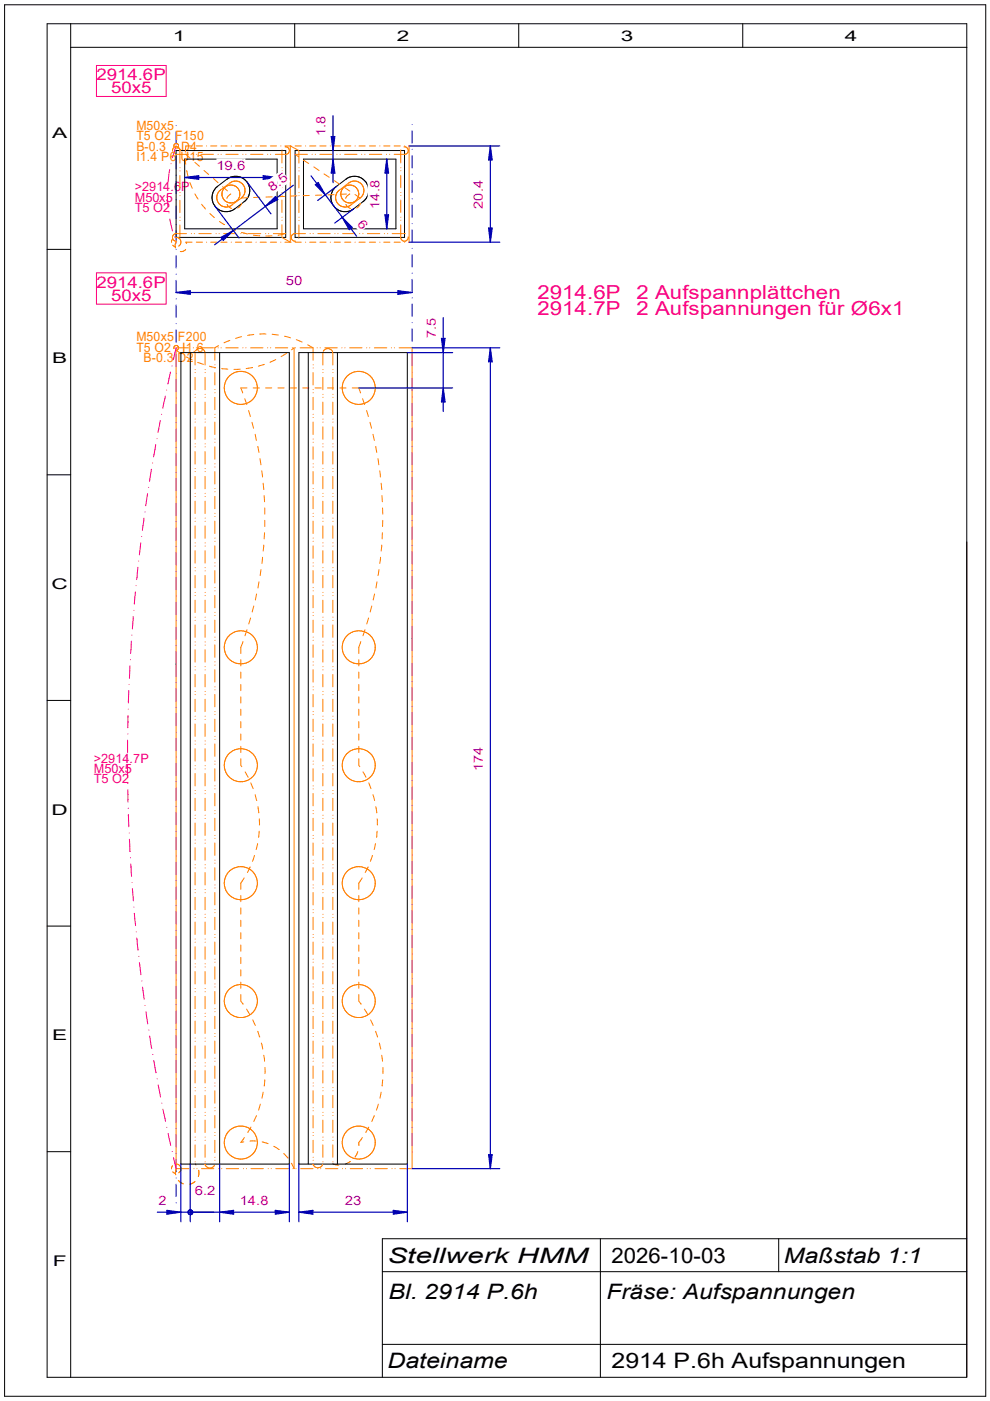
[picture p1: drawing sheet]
<svg xmlns="http://www.w3.org/2000/svg" width="210mm" height="297mm" viewBox="0 0 210 297" stroke-linecap="round" stroke-linejoin="round" font-family="sans-serif">
<g fill="none" stroke="#000" stroke-width=".21">
<path d="M1 1h208v295h-208zM10 5h195v287h-195zM15 10h190M15 5v287M62.5 5v5M110 5v5M157.5 5v5M37.3 31.9h23.3v18.4h-23.3zM39.2 33.7h19.6v14.8h-19.6zM45.9 39.7l2.8-2.1 1.6-.2 .9 .2 1.1 .9 .5 .8 .2 .8-.2 1.3-.5 .8-3 2.4-.7 .2-1 .1-.9-.3-.8-.5a2.88 2.88 0 0 1-.9-2l.2-1.4zM62.6 31.9h23.2v18.4h-23.2zM64.3 33.7h19.6v14.8h-19.6z"/>
<path d="M71.1 39.7l2.5-1.9 1.2-.4 1.3 .1 .7 .4 .8 .7 .5 1v1.6l-.4 .8-.6 .7-2.7 1.9-.9 .3-.8-.1a3 3 0 0 1-1.8-4.9zM10 52.9h5M38.4 74.8h22.9v172h-22.9zM40.3 74.8v172M46.6 74.8v172M63.4 74.8h23v172h-23zM65.4 74.8v172M71.5 74.8v172M10 100.7h5M10 148.5h5M10 196.3h5M10 244.2h5"/>
<path d="M81.1 269.6h123.9M127.3 262.6v29.4M165.1 262.6v7M205 262.6h-123.9v29.4M81.1 285h123.9"/>
</g>
<g fill="none" stroke="#ff0080" stroke-width=".21">
<path d="M20.4 13.9h14.8v6.5h-14.8zM35.6 39.9h.1M36 36l-.4 2.6M36.2 34.7h.1M37.3 30.9l-.8 2.5M20.4 57.9h14.8v6.6h-14.8zM35.5 41.2l.1 2.6M35.8 45.1h.1M36 46.4l.6 2.6M37 50.2h.1M36.2 78.9l-.6 2.5M36.4 77.6h.1"/>
<path d="M37.3 73.7l-.6 2.6M32.1 99.5l-.4 2.6M32.3 98.2h.1M33 94.3l-.4 2.6M33.3 93h.1M34 89.2l-.5 2.5M34.2 87.8h.1M35.1 84l-.6 2.6M35.3 82.7h.1M29.4 119h.1M29.8 115.1l-.3 2.5M30 113.7h.1"/>
<path d="M30.5 109.9l-.3 2.5M30.7 108.5h.1M31.3 104.6l-.4 2.6M31.5 103.3h.1M27.6 139.9h.1M27.9 135.9l-.2 2.7M27.9 134.7h.1M28.2 130.7l-.1 2.6M28.4 129.4h.1M28.7 125.5l-.2 2.6M28.8 124.2h.1M29.3 120.3l-.3 2.6"/>
<path d="M27.1 156.9v2.7M27.1 155.6h.1M27.1 151.7v2.6M27.2 150.4h.1M27.3 146.4l-.1 2.7M27.3 145.1h.1M27.6 141.2l-.2 2.6M27.1 162.2v2.6M27.1 160.9h.1M27.1 167.4v2.7M27.1 166.1h.1M27.2 171.4h.1"/>
<path d="M27.2 172.7l.1 2.6M27.4 176.6h.1M27.4 177.9l.2 2.7M27.6 181.9h.1M27.7 183.2l.2 2.6M28 187.1h.1M28.1 188.4l.2 2.6M28.4 192.3h.1M28.5 193.6l.2 2.7M28.9 197.6h.1M29 198.9l.3 2.6M29.4 202.8h.1"/>
<path d="M29.5 204.1l.4 2.6M30.1 208h.1M30.2 209.3l.4 2.6M30.7 213.2h.1M30.9 214.5l.4 2.6M31.5 218.4h.1M31.7 219.7l.5 2.6M32.4 223.6h.1M32.6 224.9l.5 2.6M33.3 228.7h.1M33.5 230l.5 2.6M34.3 233.9h.1"/>
<path d="M34.5 235.2l.6 2.5M35.3 239h.1M35.6 240.3l.6 2.6M36.5 244.1h.1M36.8 245.4l.5 2.4"/>
</g>
<g fill="none" stroke="#00f" stroke-width=".21">
<path d="M37.3 27.9v2.7M37.3 33.2v2.6M37.3 38.4v2.7M37.3 37.1h.1M37.3 31.9h.1M37.3 26.6h.1M87.4 27.7v2.7M87.4 33v2.6M87.4 38.2v2.7M87.4 36.9h.1M87.4 31.7h.1M87.4 26.4h.1"/>
<path d="M37.3 43.7v2.6M37.3 48.9v2.7M37.3 54.2v2.6M37.3 59.4v2.7M37.3 58.1h.1M37.3 52.9h.1M37.3 47.6h.1M37.3 42.4h.1M87.4 43.5v2.6M87.4 48.7v2.6M87.4 54v2.6M87.4 59.2v2.6"/>
<path d="M87.4 57.9h.1M87.4 52.7h.1M87.4 47.4h.1M87.4 42.2h.1M37.3 64.7v2.6M37.3 69.9v2.7M37.3 75.2v2.6M37.3 79.1h.1M37.3 73.9h.1M37.3 68.6h.1M37.3 63.4h.1M87.4 64.5v2.6"/>
<path d="M87.4 69.7v2.6M87.4 75v2.6M87.4 78.9h.1M87.4 73.7h.1M87.4 68.4h.1M87.4 63.2h.1M37.3 80.4v2.7M37.3 85.7v2.6M37.3 90.9v2.7M37.3 96.2v2.6M37.3 94.9h.1M37.3 89.6h.1"/>
<path d="M37.3 84.4h.1M87.4 80.2v2.6M87.4 85.5v2.6M87.4 90.7v2.6M87.4 96v2.6M87.4 99.9h.1M87.4 94.7h.1M87.4 89.4h.1M87.4 84.2h.1M37.3 101.4v2.7M37.3 106.7v2.6M37.3 111.9v2.7"/>
<path d="M37.3 117.2v2.6M37.3 115.9h.1M37.3 110.6h.1M37.3 105.4h.1M37.3 100.1h.1M87.4 101.2v2.6M87.4 106.5v2.6M87.4 111.7v2.6M87.4 117v2.6M87.4 115.7h.1M87.4 110.4h.1M87.4 105.2h.1"/>
<path d="M37.3 122.4v2.7M37.3 127.7v2.6M37.3 132.9v2.7M37.3 138.2v5.2M37.3 136.9h.1M37.3 131.6h.1M37.3 126.4h.1M37.3 121.1h.1M87.4 122.2v2.6M87.4 127.5v2.6M87.4 132.7v5.3M87.4 131.4h.1"/>
<path d="M87.4 126.2h.1M87.4 120.9h.1M87.4 139.3h.1M37.3 146v2.7M37.3 151.3v2.6M37.3 156.5v2.7M37.3 144.7h.1M37.3 150h.1M37.3 155.2h.1M87.4 140.6v2.6M87.4 145.8v2.7M87.4 151.1v2.6"/>
<path d="M87.4 156.3v2.7M87.4 144.5h.1M87.4 149.8h.1M87.4 155h.1M37.3 161.8v2.6M37.3 167v2.7M37.3 172.3v2.6M37.3 177.5v2.7M37.3 160.5h.1M37.3 165.7h.1M37.3 171h.1M37.3 176.2h.1"/>
<path d="M87.4 161.6v2.6M87.4 166.8v2.7M87.4 172.1v2.6M87.4 177.3v2.7M87.4 160.3h.1M87.4 165.5h.1M87.4 170.8h.1M87.4 176h.1M37.3 182.8v2.6M37.3 188v2.7M37.3 193.3v2.6M37.3 198.5v2.7"/>
<path d="M37.3 181.5h.1M37.3 186.7h.1M37.3 192h.1M37.3 197.2h.1M87.4 182.6v2.6M87.4 187.8v2.7M87.4 193.1v2.6M87.4 198.3v2.7M87.4 181.3h.1M87.4 186.5h.1M87.4 191.8h.1M87.4 197h.1"/>
<path d="M37.3 202.5h.1M37.3 203.8v2.7M37.3 209.1v2.6M37.3 214.3v2.7M37.3 219.6v2.6M37.3 207.8h.1M37.3 213h.1M37.3 218.3h.1M87.4 203.6v2.6M87.4 208.8v2.7M87.4 214.1v2.6M87.4 219.3v2.7"/>
<path d="M87.4 202.3h.1M87.4 207.5h.1M87.4 212.8h.1M87.4 218h.1M37.3 224.8v2.7M37.3 230.1v2.6M37.3 235.3v2.7M37.3 223.5h.1M37.3 228.8h.1M37.3 234h.1M37.3 239.3h.1M87.4 224.6v2.6"/>
<path d="M87.4 229.8v2.7M87.4 235.1v2.6M87.4 223.3h.1M87.4 228.5h.1M87.4 233.8h.1M87.4 239h.1M37.3 240.6v2.6M37.3 245.8v2.7M37.3 251.1v2.6M37.3 244.5h.1M37.3 249.8h.1M37.3 255h.1"/>
<path d="M87.4 240.3v2.7M87.4 244.3h.1"/>
</g>
<g fill="none" stroke="#ff8000" stroke-width=".21">
<path d="M36.9 31.1v-.3l.3-.4a.51 .51 0 0 1 .6 .2 .51 .51 0 0 1 0 .6M37.2 32.7h.1M37.3 30.9l1.1 .9M37.3 32.7h2.7M37.7 31.2l.4 .6v2.8M37.7 31.2h-.1a.78 .78 0 0 0-1 .8M37.8 31.2l-.3 .2M38.1 37.2v2.6M38.1 36.2h.1M38.1 35.6h.1M39.3 33.6l.1 1.2M39.3 32.7l1 .8"/>
<path d="M39.6 36.2l.3 1.2M40.3 38.7l.5 1.2M40.7 30.9h-1.3l-.1 1.4M41 32.7h.1M41.3 34.4l1 .9M41.6 32.7h.1M41.6 30.9h1.3M42.6 32.7h2.7M43.3 36.2l.9 .8M43.8 30.9h.1M44.7 30.9h1.3M45.3 37.8l.9 .9"/>
<path d="M46.2 32.7h.1M46.8 30.9h1.3M46.9 32.7h.1M47.2 39.6l1 .9M47.9 32.7h2.6M48 39.5h.1M48.8 38.8l-2.1 1.5M48.8 38.8h.1M49 30.9h.1M49.1 38.6l-.3 .2M49.1 38.6h.1M49.1 38.6l.6-.2h.8l.8 .5 .4 .6 .2 .5v.9l-.7 1.1"/>
<path d="M49.8 39.5h.1M49.9 30.9h1.3M51.5 32.7h.1M51.8 39.6v.1M52.1 30.9h1.3M52.1 32.7h.1M53.1 32.7h2.7M54.3 30.9h.1M55.2 30.9h1.3M56.7 32.7h.1M57.3 30.9h1.3M57.4 32.7h.1"/>
<path d="M59.5 30.9h.1M59.8 35.6h.1M59.8 31.9v2.6M59.8 37.2v2.6M59.8 36.2h.1M59.8 31.8h.1M60.4 30.9h1.3M60.5 31.2a.79 .79 0 0 1 .8 .6 .79 .79 0 0 1-.6 .9h-2.3M62.6 30.9h1.3M63.4 36.2h.1M63.4 35.6h.1M63.4 32v2.6"/>
<path d="M63.4 37.2v2.6M63.4 31.9l-1.8-1v20.4l-1.8-1M64.3 34l1.1 .7M64.8 30.9h.1M65.2 32.7h-2.6l.7 .5M65.7 30.9h1.3M66.2 32.7h.1M66.5 35.4l1.1 .8M66.8 32.7h.1M67.8 32.7h2.6M67.8 30.9h1.3M68.7 36.9l1.1 .7"/>
<path d="M70 30.9h.1M70.9 30.9h1.3M70.9 38.3l1.1 .8M71.4 32.7h.1M72.1 32.7h.1M73.1 32.7h2.6M73.1 30.9h1.3M73.1 39.8l1.1 .7M73.2 39.5h.1M73.4 39.4h.1M75.3 30.9h.1M75.9 38.5h.1"/>
<path d="M76.1 30.9h1.3M76.7 32.7h.1M76.9 39.4l-.3-.5-.9-.5h-1.1l-2.7 1.9-.6 .8M76.9 39.5a2.07 2.07 0 0 1-.2 2.2l-.3 .3M76.9 39.4v.1M77.3 32.7h.1M78.3 32.7h2.6M78.3 30.9h1.3M80.5 30.9h.1M81.4 30.9h1.3M81.9 32.7h.1M82.6 32.7h.1"/>
<path d="M83.6 30.9h1.3M85 35.6h.1M85 36.2h.1M85 31.9v2.6M85 37.2v2.6M85 31.8h.1M85.6 31.2a.79 .79 0 0 1 .9 .6 .79 .79 0 0 1-.6 .9h-2.3M85.8 30.9h.1M86.6 30.9h.1v20.4h-.1M36.6 50.7l-.2 .6M36.6 52l.6 .3M37.2 50.3a1.02 1.02 0 0 1 1.1 .7 1.02 1.02 0 0 1-.4 1.2"/>
<path d="M37.4 51.3l-.3 .6 .1 .7M38.1 42.5v2.6M38.1 47.7v2.6M38.1 46.7h.1M38.1 46.1h.1M38.1 41.5h.1M38.1 40.8h.1M38.1 50.5h.1M39.4 52.9l-.6 .4h-.6M39.5 49.5h-2.2a.81 .81 0 0 0-.7 .9 .81 .81 0 0 0 .9 .7M40.6 49.5h.1M40.7 51.3h-1.3l.2 .3"/>
<path d="M41.2 49.5h.1M41.3 41.1l.7 1.1M41.6 51.3h1.3M42.2 49.5h2.6M42.8 43.3l.8 1M43.8 51.3h.1M44.5 45.3l1 .8M44.7 51.3h1.3M45.8 49.5h.1M46.4 49.5h.1M46.5 46.9l1.1 .7M46.7 40.3h.1"/>
<path d="M46.7 40.3l-.7 1.1 .1 1.3 .4 .6 .5 .4 .8 .2 .6-.1M46.8 51.3h1.3M47.3 40.2v.1M47.3 43.8h.1M47.4 49.5h2.6M48.2 43.3l.3 .5M48.5 43.8l.6 .4M48.6 43.8h.1M48.8 48.3l1.2 .5M48.8 43.7h.1M48.9 41.1l-.6 .6-.2 .4M49 51.3h.1"/>
<path d="M49.9 51.3h1.3M50.6 40.2v.1M50.8 41.7v.1M50.8 40.6h.1M50.8 41.1h.1M51.1 49.5h.1M51.2 42l-2.2 1.6-.6 .2M51.2 49.3l1.3 .3M51.3 43.1l-.5 .7-.4 .3M51.7 49.5h.1M52.1 51.3h1.3M52.5 41.9l-1.3 .1"/>
<path d="M52.7 49.5h2.6M53.7 49.9l1.4 .1M54.3 51.3h.1M55.1 41.8l-1.3 .1M55.2 51.3h1.3M56.3 49.5h.1M56.9 49.5h.1M57.3 51.3h1.3M57.7 50h-1.4M57.7 41.7l-1.3 .1M58 49.5h2.6M59 49.9h.1"/>
<path d="M59.5 51.3h.1M59.8 46.1h.1M59.8 40.8h.1M59.8 42.4v2.6M59.8 47.7v2.6M59.8 41.4h.1M59.8 46.7h.1M60.2 49.6l-1.2 .3M60.3 41.7h-1.3M60.4 51.3h1.3M62.6 51.3h1.3M62.9 41.5l-1.3 .1"/>
<path d="M63.3 50.5h.1M63.4 46.7h.1M63.4 46.1h.1M63.4 41.5h.1M63.4 40.8h.1M63.4 42.5v2.6M63.4 47.7v2.6M64.8 49.5h-2.4a.81 .81 0 0 0-.6 .9 .81 .81 0 0 0 .9 .7M64.8 51.3h.1M65.6 41.4l-1.3 .1M65.7 51.3h1.3M65.7 49.5h.1"/>
<path d="M66.4 49.5h.1M67.4 49.5h2.6M67.8 51.3h1.3M68.2 41.4h-1.3M70 51.3h.1M70.8 41.3h-1.3M70.9 51.3h1.3M71 49.5h.1M71.3 41.1l-.1 1 .3 .9a2 2 0 0 0 2 .9l.2-.1M71.3 41.1h.1M71.6 49.5h.1M72.3 43.7h.1"/>
<path d="M72.3 40.6h.1M72.6 40.1h.1M72.6 49.5h2.7M73.1 51.3h1.3M73.4 43.3l.3 .5M73.4 41.1l-1.3 .1M73.7 43h.1M73.7 43.8l.6 .4M74.2 41.1l-.7 .6-.2 .4M74.6 43h-.1M74.8 42.9h.1M75.3 41.2l1.1 .8"/>
<path d="M75.3 51.3h.1M75.9 41.7v.1M76.1 41.1h.1M76.1 51.3h1.3M76.2 49.5h.1M76.4 42l-2.1 1.5-.6 .3M76.4 43.1h.1M76.4 43.1l-.4 .7-.4 .3M76.9 49.5h.1M77.1 40.9l-.1 .1M77.9 49.5h2.6M78.3 51.3h1.3"/>
<path d="M80.5 51.3h.1M81.4 51.3h1.3M81.5 49.5h.1M82.2 49.5h.1M83.1 49.5h2.7M83.6 51.3h1.3M85 46.1h.1M85 40.8h.1M85 41.4h.1M85 46.7h.1M85 42.4v2.6M85 47.7v2.8a.79 .79 0 0 0 .9 .6 .79 .79 0 0 0 .6-.9"/>
<path d="M85.8 51.3h.1M85.9 49.5h.1M36.9 73.9h.1M37.1 73.3l-.2 .3v.3M37.1 73.3h.1M37.1 73.3l.3-.1 .4 .4v.3l-.3 .4M37.3 73.7h2.7M38.4 75l-1.1-.7v174.8M39.5 75.7l1.2 .6M41 73.7h.1M41.4 74.8v2.6M41.4 78.4h.1"/>
<path d="M41.4 79h.1M41.5 74.4a1.06 1.06 0 0 1 1.1-.5 1.06 1.06 0 0 1 .9 .9v2.6M41.6 73.7h.1M41.9 76.8l1.2 .5M42.6 73.7h2.7M43.5 78.4h.1M43.5 79h.1M44.4 77.6l1.3 .3M45.6 79v2.6M45.6 77.3h.1M45.6 78h.1M46.2 73.7h.1"/>
<path d="M46.3 73.3l-.7 .4v2.7M46.9 73.7h.1M47 78.1l1.3 .2M47.9 73.7h2.6M48.7 72.2l-1.2 .5M50.9 78.3h-1.3M51.2 71.4l-1.2 .4M51.5 73.7h.1M52.1 73.7h.1M53.1 73.7h2.7M53.5 77.9h.1M53.5 77.9l-1.3 .2"/>
<path d="M53.8 70.9l-1.3 .2M55.1 70.8h1.3M56 77.3l-1.2 .3M56.7 73.7h.1M57.3 76.8h.1M57.4 73.7h.1M57.7 70.9l1.3 .1M58.4 73.7h2.6M58.5 76.2l-1.2 .6M60.3 71.3l1.3 .3M60.7 74.9l-1.1 .7M61.8 74.2l.6-.5v174.1"/>
<path d="M62 73.7h.1M62.6 73.7h.1M62.8 72l1.3 .5M63.6 73.7h2.7M65.2 73.1l1.2 .6v2.7M66.4 77.3h.1M66.4 78h.1M66.4 79v2.6M67.2 73.7h.1M67.9 73.7h.1M68.5 78.4h.1M68.5 79h.1"/>
<path d="M68.5 74.8v2.6M68.5 74.5a1.08 1.08 0 0 1 1.1-.6 1.08 1.08 0 0 1 1 .9v2.6M68.9 73.7h2.6M70.6 78.4h.1M70.6 79h.1M72.5 73.7h.1M73.1 73.7h.1M74.1 73.7h2.7M77.7 73.7h.1M78.4 73.7h.1M79.4 73.7h2.6M83 73.7h.1"/>
<path d="M83.6 73.7h.1M84.6 73.7h2.6M87.4 73.7v174.1h-2.6M41.4 80v2.6M41.4 85.3v2.6M41.4 90.5v2.6M41.4 95.8v2.6M41.4 83.6h.1M41.4 84.2h.1M41.4 88.9h.1M41.4 89.5h.1M41.4 94.1h.1"/>
<path d="M41.4 94.7h.1M41.4 99.4h.1M41.4 100h.1M43.5 83.6h.1M43.5 84.2h.1M43.5 88.9h.1M43.5 89.5h.1M43.5 94.1h.1M43.5 94.7h.1M43.5 99.4h.1M43.5 100h.1M43.5 80v2.6"/>
<path d="M43.5 85.3v2.6M43.5 90.5v2.6M43.5 95.8v2.6M45.6 84.2v2.7M45.6 89.5v2.6M45.6 94.7v2.7M45.6 100v2.6M45.6 82.6h.1M45.6 83.3h.1M45.6 87.8h.1M45.6 88.5h.1M45.6 93.1h.1"/>
<path d="M45.6 93.8h.1M45.6 98.3h.1M45.6 99h.1M51.9 84.5l.4 1.3M52.4 82.3h-1.3l.3 1M52.7 87l.4 1.3M53.4 89.5l.4 1.3M53.7 82.3h1.3M54.1 92.1l.3 1.3M54.7 94.7l.2 1.2M55.1 97.2l.2 1.4M55.5 99.8l.2 1.3"/>
<path d="M56.3 82.3h1.3M58.9 82.3h1.3M61.6 82.3h1.3M64.2 82.3h1.3M66.4 82.6h.1M66.4 83.3h.1M66.4 87.8h.1M66.4 88.5h.1M66.4 93.1h.1M66.4 93.8h.1M66.4 98.3h.1M66.4 99h.1"/>
<path d="M66.4 84.2v2.7M66.4 89.5v2.6M66.4 94.7v2.7M66.4 100v2.6M66.8 82.3h1.3M68.5 83.6h.1M68.5 84.2h.1M68.5 88.9h.1M68.5 89.5h.1M68.5 94.1h.1M68.5 94.7h.1M68.5 99.4h.1"/>
<path d="M68.5 100h.1M68.5 80v2.6M68.5 85.3v2.6M68.5 90.5v2.6M68.5 95.8v2.6M69.4 82.3h1.3M70.6 83.6h.1M70.6 84.2h.1M70.6 88.9h.1M70.6 89.5h.1M70.6 94.1h.1M70.6 94.7h.1"/>
<path d="M70.6 99.4h.1M70.6 100h.1M70.6 80v2.6M70.6 85.3v2.6M70.6 90.5v2.6M70.6 95.8v2.6M72.1 82.3h1.3M74.7 82.3h1.3M76.1 82.3l.4 1M76.9 84.5l.4 1.3M77.7 87l.4 1.3M78.4 89.5l.4 1.3"/>
<path d="M79.1 92.1l.3 1.3M79.5 82.3h.1M79.7 94.7l.2 1.2M80.1 97.2l.2 1.4M80.5 99.8l.1 1.3M41.4 101v2.6M41.4 106.3v2.6M41.4 111.5v2.6M41.4 116.8v2.6M41.4 104.6h.1M41.4 105.3h.1M41.4 109.9h.1"/>
<path d="M41.4 110.5h.1M41.4 115.1h.1M41.4 115.8h.1M43.5 104.6h.1M43.5 105.3h.1M43.5 109.9h.1M43.5 110.5h.1M43.5 115.1h.1M43.5 115.8h.1M43.5 101v2.6M43.5 106.3v2.6M43.5 111.5v2.6"/>
<path d="M43.5 116.8v2.6M45.6 105.2v2.7M45.6 110.5v2.6M45.6 115.7v2.7M45.6 103.6h.1M45.6 104.3h.1M45.6 108.8h.1M45.6 109.5h.1M45.6 114.1h.1M45.6 114.8h.1M45.6 119.3h.1M55.7 118.2l-.2 1.3"/>
<path d="M55.8 102.4l.1 1.3M55.9 115.6l-.1 1.2M55.9 103.7v.1M56 105.1l.1 1.3M56.1 112.9l-.1 1.4M56.1 107.7v1.3M56.1 110.3v1.3M66.4 103.6h.1M66.4 104.3h.1M66.4 108.8h.1M66.4 109.5h.1M66.4 114.1h.1"/>
<path d="M66.4 114.8h.1M66.4 119.3h.1M66.4 105.2v2.7M66.4 110.5v2.6M66.4 115.7v2.7M68.5 104.6h.1M68.5 105.3h.1M68.5 109.9h.1M68.5 110.5h.1M68.5 115.1h.1M68.5 115.8h.1M68.5 101v2.6"/>
<path d="M68.5 106.3v2.6M68.5 111.5v2.6M68.5 116.8v2.6M70.6 104.6h.1M70.6 105.3h.1M70.6 109.9h.1M70.6 110.5h.1M70.6 115.1h.1M70.6 115.8h.1M70.6 101v2.6M70.6 106.3v2.6M70.6 111.5v2.6"/>
<path d="M70.6 116.8v2.6M80.7 118.2l-.2 1.3M80.8 102.4l.1 1.3M80.9 115.6l-.1 1.2M80.9 103.7v.1M81 105.1l.1 1.3M81.1 112.9l-.1 1.4M81.1 107.7l.1 1.3M81.2 110.3l-.1 1.3M41.4 122v2.6M41.4 127.3v2.6M41.4 132.5v2.6"/>
<path d="M41.4 137.8v2.6M41.4 120.4h.1M41.4 121h.1M41.4 125.6h.1M41.4 126.3h.1M41.4 130.9h.1M41.4 131.5h.1M41.4 136.1h.1M41.4 136.8h.1M43.5 120.4h.1M43.5 121h.1M43.5 125.6h.1"/>
<path d="M43.5 126.3h.1M43.5 130.9h.1M43.5 131.5h.1M43.5 136.1h.1M43.5 136.8h.1M43.5 122v2.6M43.5 127.3v2.6M43.5 132.5v2.6M43.5 137.8v2.6M45.6 121v2.6M45.6 126.2v2.7M45.6 131.5v2.6"/>
<path d="M45.6 136.7v2.7M45.6 120h.1M45.6 124.6h.1M45.6 125.3h.1M45.6 129.8h.1M45.6 130.5h.1M45.6 135.1h.1M45.6 135.8h.1M51.1 139.9v1.3M51.5 136l-.4 1.2v1.4M52.4 133.5l-.5 1.3M53.1 131l-.4 1.3"/>
<path d="M53.8 128.5l-.3 1.3M54.4 125.9l-.3 1.3M54.6 137.2h.1M54.9 123.4l-.2 1.3M55.3 120.8l-.1 1.2M66.4 120h.1M66.4 124.6h.1M66.4 125.3h.1M66.4 129.8h.1M66.4 130.5h.1M66.4 135.1h.1M66.4 135.8h.1"/>
<path d="M66.4 121v2.6M66.4 126.2v2.7M66.4 131.5v2.6M66.4 136.7v2.7M68.5 120.4h.1M68.5 121h.1M68.5 125.6h.1M68.5 126.3h.1M68.5 130.9h.1M68.5 131.5h.1M68.5 136.1h.1M68.5 136.8h.1"/>
<path d="M68.5 122v2.6M68.5 127.3v2.6M68.5 132.5v2.6M68.5 137.8v2.6M70.6 120.4h.1M70.6 121h.1M70.6 125.6h.1M70.6 126.3h.1M70.6 130.9h.1M70.6 131.5h.1M70.6 136.1h.1M70.6 136.8h.1"/>
<path d="M70.6 122v2.6M70.6 127.3v2.6M70.6 132.5v2.6M70.6 137.8v2.6M76.1 139.9v1.3M76.5 136l-.4 1.2v1.4M77.4 133.5l-.4 1.3M78.1 131l-.3 1.3M78.8 128.5l-.3 1.3M79.4 125.9l-.3 1.3M79.5 137.2h.1M79.9 123.4l-.2 1.3"/>
<path d="M80.3 120.8l-.2 1.2M41.4 143v2.6M41.4 148.3v2.6M41.4 153.5v2.6M41.4 158.7v2.7M41.4 141.4h.1M41.4 142h.1M41.4 146.6h.1M41.4 147.3h.1M41.4 151.8h.1M41.4 152.5h.1M41.4 157.1h.1"/>
<path d="M41.4 157.8h.1M43.5 141.4h.1M43.5 142h.1M43.5 146.6h.1M43.5 147.3h.1M43.5 151.8h.1M43.5 152.5h.1M43.5 157.1h.1M43.5 157.8h.1M43.5 143v2.6M43.5 148.3v2.6M43.5 153.5v2.6"/>
<path d="M43.5 158.7v2.7M45.6 142v2.6M45.6 147.2v2.7M45.6 152.5v2.6M45.6 157.7v2.7M45.6 140.3h.1M45.6 141h.1M45.6 145.6h.1M45.6 146.3h.1M45.6 150.9h.1M45.6 151.5h.1M45.6 156.1h.1"/>
<path d="M45.6 156.8h.1M51.1 142.5v1.3M51.1 145.1v1.3M51.1 147.7v1.4M51.1 150.4v1.3M51.1 153v1.3M51.1 155.6v1.3M51.1 158.2v1.4M66.4 140.3h.1M66.4 141h.1M66.4 145.6h.1M66.4 146.3h.1"/>
<path d="M66.4 150.9h.1M66.4 151.5h.1M66.4 156.1h.1M66.4 156.8h.1M66.4 142v2.6M66.4 147.2v2.7M66.4 152.5v2.6M66.4 157.7v2.7M68.5 141.4h.1M68.5 142h.1M68.5 146.6h.1M68.5 147.3h.1"/>
<path d="M68.5 151.8h.1M68.5 152.5h.1M68.5 157.1h.1M68.5 157.8h.1M68.5 143v2.6M68.5 148.3v2.6M68.5 153.5v2.6M68.5 158.7v2.7M70.6 141.4h.1M70.6 142h.1M70.6 146.6h.1M70.6 147.3h.1"/>
<path d="M70.6 151.8h.1M70.6 152.5h.1M70.6 157.1h.1M70.6 157.8h.1M70.6 143v2.6M70.6 148.3v2.6M70.6 153.5v2.6M70.6 158.7v2.7M76.1 142.5v1.3M76.1 145.1v1.3M76.1 147.7v1.4M76.1 150.4v1.3"/>
<path d="M76.1 153v1.3M76.1 155.6v1.3M76.1 158.2v1.4M41.4 164v2.6M41.4 169.2v2.7M41.4 174.5v2.6M41.4 179.7v2.7M41.4 162.3h.1M41.4 163h.1M41.4 167.6h.1M41.4 168.3h.1M41.4 172.8h.1"/>
<path d="M41.4 173.5h.1M41.4 178.1h.1M41.4 178.8h.1M43.5 162.3h.1M43.5 163h.1M43.5 167.6h.1M43.5 168.3h.1M43.5 172.8h.1M43.5 173.5h.1M43.5 178.1h.1M43.5 178.8h.1M43.5 164v2.6"/>
<path d="M43.5 169.2v2.7M43.5 174.5v2.6M43.5 179.7v2.7M45.6 163v2.6M45.6 168.2v2.7M45.6 173.5v2.6M45.6 178.7v2.7M45.6 161.4h.1M45.6 162h.1M45.6 166.6h.1M45.6 167.3h.1M45.6 171.9h.1"/>
<path d="M45.6 172.5h.1M45.6 177.1h.1M45.6 177.8h.1M51.1 162.3l.2 .3M51.1 160.9v1.3M52 163.7l.6 1.1M53.2 166l.5 1.2M54.1 168.5l.3 1.2M54.6 162.3h.1M54.6 178.9l-.3 1.2M54.7 171l.2 1.3M54.9 176.2l-.1 1.3"/>
<path d="M55 173.6v1.3M66.4 161.4h.1M66.4 162h.1M66.4 166.6h.1M66.4 167.3h.1M66.4 171.9h.1M66.4 172.5h.1M66.4 177.1h.1M66.4 177.8h.1M66.4 163v2.6M66.4 168.2v2.7M66.4 173.5v2.6"/>
<path d="M66.4 178.7v2.7M68.5 162.3h.1M68.5 163h.1M68.5 167.6h.1M68.5 168.3h.1M68.5 172.8h.1M68.5 173.5h.1M68.5 178.1h.1M68.5 178.8h.1M68.5 164v2.6M68.5 169.2v2.7M68.5 174.5v2.6"/>
<path d="M68.5 179.7v2.7M70.6 162.3h.1M70.6 163h.1M70.6 167.6h.1M70.6 168.3h.1M70.6 172.8h.1M70.6 173.5h.1M70.6 178.1h.1M70.6 178.8h.1M70.6 164v2.6M70.6 169.2v2.7M70.6 174.5v2.6"/>
<path d="M70.6 179.7v2.7M76.1 160.9v1.3M76.1 162.3l.2 .3M77 163.7l.6 1.1M78.2 166l.5 1.2M79.1 168.5l.3 1.2M79.5 162.3h.1M79.6 178.9l-.3 1.2M79.7 171l.2 1.3M80 176.2l-.2 1.3M80 173.6v1.3M41.4 185v2.6"/>
<path d="M41.4 190.2v2.7M41.4 195.5v2.6M41.4 183.3h.1M41.4 184h.1M41.4 188.6h.1M41.4 189.3h.1M41.4 193.8h.1M41.4 194.5h.1M41.4 199.1h.1M41.4 199.8h.1M43.5 183.3h.1M43.5 184h.1"/>
<path d="M43.5 188.6h.1M43.5 189.3h.1M43.5 193.8h.1M43.5 194.5h.1M43.5 199.1h.1M43.5 199.8h.1M43.5 185v2.6M43.5 190.2v2.7M43.5 195.5v2.6M45.6 184v2.6M45.6 189.2v2.7M45.6 194.5v2.6"/>
<path d="M45.6 199.7v2.7M45.6 182.4h.1M45.6 183h.1M45.6 187.6h.1M45.6 188.3h.1M45.6 192.9h.1M45.6 193.5h.1M45.6 198.1h.1M45.6 198.8h.1M51.1 189.9v1.3M51.1 192.5v1.3M51.1 195.1v1.3"/>
<path d="M51.1 197.7v1.4M51.8 186.1l-.7 1.1v1.4M53 183.9l-.5 1.1M54 181.4l-.5 1.2M54.6 187.2h.1M66.4 182.4h.1M66.4 183h.1M66.4 187.6h.1M66.4 188.3h.1M66.4 192.9h.1M66.4 193.5h.1M66.4 198.1h.1"/>
<path d="M66.4 198.8h.1M66.4 184v2.6M66.4 189.2v2.7M66.4 194.5v2.6M66.4 199.7v2.7M68.5 183.3h.1M68.5 184h.1M68.5 188.6h.1M68.5 189.3h.1M68.5 193.8h.1M68.5 194.5h.1M68.5 199.1h.1"/>
<path d="M68.5 199.8h.1M68.5 185v2.6M68.5 190.2v2.7M68.5 195.5v2.6M70.6 183.3h.1M70.6 184h.1M70.6 188.6h.1M70.6 189.3h.1M70.6 193.8h.1M70.6 194.5h.1M70.6 199.1h.1M70.6 199.8h.1"/>
<path d="M70.6 185v2.6M70.6 190.2v2.7M70.6 195.5v2.6M76.1 189.9v1.3M76.1 192.5v1.3M76.1 195.1v1.3M76.1 197.7v1.4M76.8 186.1l-.7 1.1v1.4M78.1 183.9l-.7 1.1M79 181.4l-.5 1.2M79.5 187.2h.1M41.4 200.7v2.7"/>
<path d="M41.4 206v2.6M41.4 211.2v2.7M41.4 216.5v2.6M41.4 204.3h.1M41.4 205h.1M41.4 209.6h.1M41.4 210.3h.1M41.4 214.8h.1M41.4 215.5h.1M43.5 204.3h.1M43.5 205h.1M43.5 209.6h.1"/>
<path d="M43.5 210.3h.1M43.5 214.8h.1M43.5 215.5h.1M43.5 200.7v2.7M43.5 206v2.6M43.5 211.2v2.7M43.5 216.5v2.6M45.6 205v2.6M45.6 210.2v2.7M45.6 215.5v2.6M45.6 203.4h.1M45.6 204h.1"/>
<path d="M45.6 208.6h.1M45.6 209.3h.1M45.6 213.9h.1M45.6 214.5h.1M45.6 219.1h.1M45.6 219.8h.1M51.1 212.3l.4 .6M51.1 200.4v1.3M51.1 203v1.3M51.1 205.6v1.3M51.1 208.2v1.3M51.1 210.9v1.3"/>
<path d="M51.5 212.9h.1M52.3 214l.7 1.1M53.6 216.2l.5 1.2M54.6 212.3h.1M54.7 218.7l.4 1.2M66.4 203.4h.1M66.4 204h.1M66.4 208.6h.1M66.4 209.3h.1M66.4 213.9h.1M66.4 214.5h.1M66.4 219.1h.1"/>
<path d="M66.4 219.8h.1M66.4 205v2.6M66.4 210.2v2.7M66.4 215.5v2.6M68.5 204.3h.1M68.5 205h.1M68.5 209.6h.1M68.5 210.3h.1M68.5 214.8h.1M68.5 215.5h.1M68.5 200.7v2.7M68.5 206v2.6"/>
<path d="M68.5 211.2v2.7M68.5 216.5v2.6M70.6 204.3h.1M70.6 205h.1M70.6 209.6h.1M70.6 210.3h.1M70.6 214.8h.1M70.6 215.5h.1M70.6 200.7v2.7M70.6 206v2.6M70.6 211.2v2.7M70.6 216.5v2.6"/>
<path d="M76.1 200.4v1.3M76.1 203v1.3M76.1 205.6v1.3M76.1 208.2v1.3M76.1 210.9v1.3M76.1 212.3l.4 .6M76.5 212.9h.1M77.3 214l.7 1.1M78.6 216.2l.5 1.2M79.5 212.3h.1M79.6 218.7l.5 1.2M41.4 221.7v2.7"/>
<path d="M41.4 227v2.6M41.4 232.2v2.7M41.4 237.5v2.6M41.4 220.1h.1M41.4 220.8h.1M41.4 225.3h.1M41.4 226h.1M41.4 230.6h.1M41.4 231.3h.1M41.4 235.8h.1M41.4 236.5h.1M43.5 220.1h.1"/>
<path d="M43.5 220.8h.1M43.5 225.3h.1M43.5 226h.1M43.5 230.6h.1M43.5 231.3h.1M43.5 235.8h.1M43.5 236.5h.1M43.5 221.7v2.7M43.5 227v2.6M43.5 232.2v2.7M43.5 237.5v2.6M45.6 220.7v2.7"/>
<path d="M45.6 226v2.6M45.6 231.3v2.6M45.6 236.5v2.6M45.6 224.4h.1M45.6 225h.1M45.6 229.6h.1M45.6 230.3h.1M45.6 234.9h.1M45.6 235.5h.1M53.2 239l-.7 1.1M54.4 236.6l-.6 1.2M55.2 234.1l-.4 1.3"/>
<path d="M55.4 221.1l.3 1.3M55.8 231.6l-.3 1.2M55.9 223.7l.2 1.3M56.1 228.9l-.1 1.4M56.2 226.3v1.3M66.4 224.4h.1M66.4 225h.1M66.4 229.6h.1M66.4 230.3h.1M66.4 234.9h.1M66.4 235.5h.1M66.4 220.7v2.7"/>
<path d="M66.4 226v2.6M66.4 231.3v2.6M66.4 236.5v2.6M68.5 220.1h.1M68.5 220.8h.1M68.5 225.3h.1M68.5 226h.1M68.5 230.6h.1M68.5 231.3h.1M68.5 235.8h.1M68.5 236.5h.1M68.5 221.7v2.7"/>
<path d="M68.5 227v2.6M68.5 232.2v2.7M68.5 237.5v2.6M70.6 220.1h.1M70.6 220.8h.1M70.6 225.3h.1M70.6 226h.1M70.6 230.6h.1M70.6 231.3h.1M70.6 235.8h.1M70.6 236.5h.1M70.6 221.7v2.7"/>
<path d="M70.6 227v2.6M70.6 232.2v2.7M70.6 237.5v2.6M78.2 239l-.6 1.1M79.3 236.6h.1M79.3 236.6l-.5 1.2M80.2 234.1l-.4 1.3M80.4 221.1l.3 1.3M80.8 231.6l-.2 1.2M80.9 223.7l.2 1.3M81.2 228.9l-.2 1.4M81.2 226.3v1.3"/>
<path d="M36.6 247.1l-.2 .7M36.6 248.5l.6 .3M37.2 246.8a1.02 1.02 0 0 1 1.1 .6 1.02 1.02 0 0 1-.4 1.3M37.5 247.8h2.6M37.8 250.3l1.1 .7M41.1 247.8h.1M41.4 242.7v2.7M41.4 241.1h.1M41.4 241.8h.1M41.4 246.3h.1M41.4 246.8l.2 .2M41.4 250.5l-1.2 .6"/>
<path d="M41.7 247.8h.1M42.1 248.1l-.1 1.3M42.7 247.8h2.6M43.5 241.1h.1M43.5 241.8h.1M43.5 246.3h.1M43.5 242.7v2.7M43.5 246.8a1.07 1.07 0 0 0 .9 .8 1.07 1.07 0 0 0 1.1-.5M45.6 241.8v2.6M45.6 240.1h.1M45.6 240.7h.1M45.6 245.4h.1"/>
<path d="M45.6 246h.1M46.4 247.8h.1M47 247.8h.1M48 247.8h2.6M51.6 247.8h.1M51.8 241.2l-.7 1 .6-.1M52.2 247.8h.1M53 241.9h1.3M53.2 247.8h2.6M54.6 242.2h.1M55.6 242.1l1.3 .4M56.9 247.8h.1"/>
<path d="M57.5 247.8h.1M58 243l1.2 .7M58.5 247.8h2.6M60.2 244.6l.8 .9M61.8 246.6l.6 1.1M62.1 247.8h.1M62.7 247.8h.1M63.8 247.8h2.6M66.4 240.1h.1M66.4 240.7h.1M66.4 245.4h.1M66.4 246h.1"/>
<path d="M66.4 241.8v2.6M66.4 246.8a1.06 1.06 0 0 0 1.5 .7l.5-.5M67.4 247.8h.1M68 247.8h.1M68.5 241.1h.1M68.5 241.8h.1M68.5 246.3h.1M68.5 242.7v2.7M69 247.8h2.6M70.6 241.1h.1M70.6 241.8h.1M70.6 246.3h.1"/>
<path d="M70.6 242.7v2.7M70.6 246.8l1.2 .2M72.6 247.8h.1M73.2 247.8h.1M74.3 247.8h2.6M74.3 246.3l-1.1 .5M75.9 244.2l-.6 1.1M76.8 241.2l-.7 1v.7M77.9 247.8h.1M78.5 247.8h.1M79.5 247.8h2.6M79.5 242.2h.1"/>
<path d="M83.1 247.8h.1M83.7 247.8h.1"/>
<circle cx="49" cy="41.1" r="1.9"/>
<circle cx="74.1" cy="41.1" r="1.9"/>
<circle cx="51.1" cy="82.2" r="3.5"/>
<circle cx="76.1" cy="82.3" r="3.5"/>
<circle cx="51.1" cy="137.3" r="3.5"/>
<circle cx="76" cy="137.2" r="3.5"/>
<circle cx="51.1" cy="162.3" r="3.5"/>
<circle cx="76.1" cy="162.3" r="3.5"/>
<circle cx="51.1" cy="187.2" r="3.5"/>
<circle cx="76.1" cy="187.2" r="3.5"/>
<circle cx="51.1" cy="212.2" r="3.5"/>
<circle cx="76" cy="212.3" r="3.5"/>
<circle cx="51.1" cy="242.2" r="3.5"/>
<circle cx="76" cy="242.2" r="3.5"/>
</g>
<path d="M82 33.7v14.8" fill="none" stroke="#0000b4" stroke-width=".25"/>
<path d="M82 33.7l.4 3h-.8z" fill="#0000b4"/>
<path d="M82 33.7l.4 3h-.8z" fill="none" stroke="#0000b4" stroke-width=".25"/>
<path d="M81.6 45.6h.8l-.4 2.9z" fill="#0000b4"/>
<path d="M81.6 45.6h.8l-.4 2.9z" fill="none" stroke="#0000b4" stroke-width=".25"/>
<g fill="#fff">
<path d="M77.9 38.1h3.1v6.1z"/>
<path d="M77.9 38.1l3.1 6.1h-3.1z"/>
</g>
<path d="M39.2 37.6h19.6" fill="none" stroke="#0000b4" stroke-width=".25"/>
<path d="M39.2 37.6l2.9-.3v.7z" fill="#0000b4"/>
<path d="M39.2 37.6l2.9-.3v.7z" fill="none" stroke="#0000b4" stroke-width=".25"/>
<path d="M55.8 37.3l3 .3-3 .4z" fill="#0000b4"/>
<path d="M55.8 37.3l3 .3-3 .4z" fill="none" stroke="#0000b4" stroke-width=".25"/>
<g fill="#fff">
<path d="M45.9 36.6l6.1-3v3z"/>
<path d="M45.9 33.6h6.1l-6.1 3z"/>
</g>
<path d="M66 37.3l9.6 12.8M71.4 39.5l-4 3M75 44.3l-4 3" fill="none" stroke="#0000b4" stroke-width=".25"/>
<path d="M72.6 46.1l2.1 2.1-.7 .5z" fill="#0000b4"/>
<path d="M72.6 46.1l2.1 2.1-.7 .5z" fill="none" stroke="#0000b4" stroke-width=".25"/>
<path d="M66.8 39.2l.7-.5 1.5 2.6z" fill="#0000b4"/>
<path d="M66.8 39.2l.7-.5 1.5 2.6z" fill="none" stroke="#0000b4" stroke-width=".25"/>
<g fill="#fff">
<path d="M75.2 47.9l3.5-.4-2.5 1.8z"/>
<path d="M75.2 47.9l2.4-1.9 1.1 1.5z"/>
</g>
<path d="M52.4 38.6l5 6.7M62.2 39.3l-16.7 12.6M45.6 43.7l5.1 6.8" fill="none" stroke="#0000b4" stroke-width=".25"/>
<path d="M56.3 43.7l2.1-2 .5 .6z" fill="#0000b4"/>
<path d="M56.3 43.7l2.1-2 .5 .6z" fill="none" stroke="#0000b4" stroke-width=".25"/>
<path d="M46.9 50.3l2.6-1.4-2.2 2.1z" fill="#0000b4"/>
<path d="M46.9 50.3l2.6-1.4-2.2 2.1z" fill="none" stroke="#0000b4" stroke-width=".25"/>
<g fill="#fff">
<path d="M59.7 36l1.9 2.5-3.6 2.6z"/>
<path d="M56.2 38.7l3.5-2.7-1.7 5.1z"/>
</g>
<path d="M70.6 24.5v14.2" fill="none" stroke="#0000b4" stroke-width=".25"/>
<path d="M70.6 33.7l.4 3h-.8z" fill="#0000b4"/>
<path d="M70.6 33.7l.4 3h-.8z" fill="none" stroke="#0000b4" stroke-width=".25"/>
<path d="M70.2 29h.8l-.4 2.9z" fill="#0000b4"/>
<path d="M70.2 29h.8l-.4 2.9z" fill="none" stroke="#0000b4" stroke-width=".25"/>
<g fill="#fff">
<path d="M66.5 24.5h3.1v4.4z"/>
<path d="M66.5 24.5l3.1 4.4h-3.1z"/>
</g>
<path d="M37.3 62h50.1" fill="none" stroke="#0000b4" stroke-width=".25"/>
<path d="M37.3 62l3-.4v.8z" fill="#0000b4"/>
<path d="M37.3 62l3-.4v.8z" fill="none" stroke="#0000b4" stroke-width=".25"/>
<path d="M84.4 61.6l3 .4-3 .4z" fill="#0000b4"/>
<path d="M84.4 61.6l3 .4-3 .4z" fill="none" stroke="#0000b4" stroke-width=".25"/>
<g fill="#fff">
<path d="M60.6 61l3.5-3v3z"/>
<path d="M60.6 58h3.5l-3.5 3z"/>
</g>
<path d="M87.4 73.7h18.6M104 73.7v174.1M87.4 247.8h18.6" fill="none" stroke="#0000b4" stroke-width=".25"/>
<path d="M104 73.7l.4 3h-.8z" fill="#0000b4"/>
<path d="M104 73.7l.4 3h-.8z" fill="none" stroke="#0000b4" stroke-width=".25"/>
<path d="M103.6 244.8h.8l-.4 3z" fill="#0000b4"/>
<path d="M103.6 244.8h.8l-.4 3z" fill="none" stroke="#0000b4" stroke-width=".25"/>
<g fill="#fff">
<path d="M99.9 158.1h3.1v5.3z"/>
<path d="M99.9 158.1l3.1 5.3h-3.1z"/>
</g>
<path d="M86.7 30.9h19.3M104 30.9v20.4M86.7 51.3h19.3" fill="none" stroke="#0000b4" stroke-width=".25"/>
<path d="M104 30.9l.4 3h-.8z" fill="#0000b4"/>
<path d="M104 30.9l.4 3h-.8z" fill="none" stroke="#0000b4" stroke-width=".25"/>
<path d="M103.6 48.3h.8l-.4 3z" fill="#0000b4"/>
<path d="M103.6 48.3h.8l-.4 3z" fill="none" stroke="#0000b4" stroke-width=".25"/>
<g fill="#fff">
<path d="M99.9 38.1h3.1v6.1z"/>
<path d="M99.9 38.1l3.1 6.1h-3.1z"/>
</g>
<path d="M33.4 257h11.9M38.4 246.8v12.2M40.3 246.8v12.2" fill="none" stroke="#0000b4" stroke-width=".25"/>
<g fill="#0000b4">
<path d="M40.3 256.5h.1z"/>
<path d="M40.3 256.5h.2z"/>
<path d="M40.2 256.5h.3z"/>
<path d="M40.2 256.5l.4 .1z"/>
<path d="M40.1 256.6h.5z"/>
<path d="M40 256.6h.6z"/>
<path d="M40 256.6l.7 .1z"/>
<path d="M40 256.7h.8z"/>
<path d="M40 256.7l.8 .1z"/>
<path d="M39.9 256.8l1 .1z"/>
<path d="M39.9 256.9l1 .1z"/>
<path d="M39.9 257h1z"/>
<path d="M39.9 257l1 .1z"/>
<path d="M39.9 257.1l1 .1z"/>
<path d="M39.9 257.2h1z"/>
<path d="M39.9 257.2l.9 .1z"/>
<path d="M39.9 257.3h.9z"/>
<path d="M40 257.3h.8z"/>
<path d="M40 257.3l.7 .1z"/>
<path d="M40 257.4h.7z"/>
<path d="M40 257.4h.6z"/>
<path d="M40 257.4l.6 .1z"/>
<path d="M40.1 257.5h.5z"/>
<path d="M40.1 257.5h.4z"/>
<path d="M40.2 257.5h.3z"/>
<path d="M40.2 257.5h.2z"/>
<path d="M40.3 257.5h.1z"/>
</g>
<circle cx="40.4" cy="257" r=".51" fill="none" stroke="#0000b4" stroke-width=".25"/>
<path d="M35.4 256.6l3 .4-3 .4z" fill="#0000b4"/>
<path d="M35.4 256.6l3 .4-3 .4z" fill="none" stroke="#0000b4" stroke-width=".25"/>
<g fill="#fff">
<path d="M35.3 252.9v3.1h-1.7z"/>
<path d="M33.6 252.9h1.7l-1.7 3.1z"/>
</g>
<path d="M40.3 257h6.3M46.6 246.8v12.2" fill="none" stroke="#0000b4" stroke-width=".25"/>
<g fill="#fff">
<path d="M41.3 254l4.4-3v3z"/>
<path d="M41.3 251h4.4l-4.4 3z"/>
</g>
<path d="M46.6 257h14.7M61.3 246.8v12.2" fill="none" stroke="#0000b4" stroke-width=".25"/>
<path d="M58.4 256.6l2.9 .4-2.9 .4z" fill="#0000b4"/>
<path d="M58.4 256.6l2.9 .4-2.9 .4z" fill="none" stroke="#0000b4" stroke-width=".25"/>
<path d="M46.6 257l2.9-.4v.8z" fill="#0000b4"/>
<path d="M46.6 257l2.9-.4v.8z" fill="none" stroke="#0000b4" stroke-width=".25"/>
<g fill="#fff">
<path d="M50.9 256l6.2-3.1v3.1z"/>
<path d="M50.9 252.9h6.2l-6.2 3.1z"/>
</g>
<path d="M86.4 74.8h9.6M94 67.4v19.8M76.1 82.3h19.9" fill="none" stroke="#0000b4" stroke-width=".25"/>
<path d="M93.6 71.8h.8l-.4 3z" fill="#0000b4"/>
<path d="M93.6 71.8h.8l-.4 3z" fill="none" stroke="#0000b4" stroke-width=".25"/>
<path d="M94 82.3l.4 2.9h-.8z" fill="#0000b4"/>
<path d="M94 82.3l.4 2.9h-.8z" fill="none" stroke="#0000b4" stroke-width=".25"/>
<g fill="#fff">
<path d="M89.9 67.4h3.1v4.4z"/>
<path d="M89.9 67.4l3.1 4.4h-3.1z"/>
</g>
<path d="M63.4 257h23M63.4 246.8v12.2M86.4 246.8v12.2" fill="none" stroke="#0000b4" stroke-width=".25"/>
<path d="M63.4 257l2.9-.4v.8z" fill="#0000b4"/>
<path d="M63.4 257l2.9-.4v.8z" fill="none" stroke="#0000b4" stroke-width=".25"/>
<path d="M83.4 256.6l3 .4-3 .4z" fill="#0000b4"/>
<path d="M83.4 256.6l3 .4-3 .4z" fill="none" stroke="#0000b4" stroke-width=".25"/>
<g fill="#fff">
<path d="M73.1 256l3.5-3.1v3.1z"/>
<path d="M73.1 252.9h3.5l-3.5 3.1z"/>
</g>
<g font-size="4.5">
<text x="82.2" y="267.9">Stellwerk HMM</text>
<text x="129.7" y="267.7">2026-10-03</text>
<text x="166.2" y="267.9">Maßstab 1:1</text>
<text x="82.4" y="275.4">Bl. 2914 P.6h</text>
<text x="128.6" y="275.4">Fräse: Aufspannungen</text>
<text x="82.2" y="290.1">Dateiname</text>
<text x="129.7" y="290.1">2914 P.6h Aufspannungen</text>
</g>
<g font-size="4.1" fill="#ff0080">
<text x="114" y="63.4">2914.6P</text>
<text x="135" y="63.4">2 Aufspannplättchen</text>
<text x="114" y="66.7">2914.7P</text>
<text x="135" y="66.7">2 Aufspannungen für Ø6x1</text>
</g>
<g font-size="3.4" fill="#ff0080">
<text x="20.5" y="17">2914.6P</text>
<text x="23.6" y="19.7">50x5</text>
<text x="20.5" y="61">2914.6P</text>
<text x="23.6" y="63.8">50x5</text>
</g>
<g font-size="3.1">
<text x="36.6" y="8.6">1</text>
<text x="84.1" y="8.6">2</text>
<text x="131.6" y="8.6">3</text>
<text x="179.1" y="8.6">4</text>
<text x="11" y="29.2">A</text>
<text x="11" y="77">B</text>
<text x="10.9" y="124.9">C</text>
<text x="10.9" y="172.7">D</text>
<text x="11" y="220.6">E</text>
<text x="11.2" y="268.4">F</text>
</g>
<g font-size="2.7" fill="#ff8000">
<text x="28.9" y="27.6">M50x5</text>
<text x="28.9" y="29.8">T5 O2 F150</text>
<text x="28.9" y="32">B-0.3</text>
<text x="28.9" y="34.2">I1.4 P6 U15</text>
<text x="38.4" y="32">D4</text>
<text x="28.9" y="72.4">M50x5 F200</text>
<text x="28.9" y="74.6">T5 O2</text>
<text x="30.4" y="76.8">B-0.3 D2</text>
<text x="38.6" y="74.6">I1.6</text>
</g>
<g font-size="2.7" fill="#b400b4">
<text x="69" y="28.9" transform="rotate(-90 69 28.9)">1.8</text>
<text x="45.9" y="36.1">19.6</text>
<text x="57.7" y="40.7" transform="rotate(-37 57.7 40.7)">8.5</text>
<text x="75.6" y="47.5" transform="rotate(53 75.6 47.5)">6</text>
<text x="80.4" y="44.2" transform="rotate(-90 80.4 44.2)">14.8</text>
<text x="102.4" y="44.2" transform="rotate(-90 102.4 44.2)">20.4</text>
<text x="60.6" y="60.5">50</text>
<text x="92.4" y="71.8" transform="rotate(-90 92.4 71.8)">7.5</text>
<text x="102.4" y="163.4" transform="rotate(-90 102.4 163.4)">174</text>
<text x="33.6" y="255.4">2</text>
<text x="41.3" y="253.4">6.2</text>
<text x="50.9" y="255.4">14.8</text>
<text x="73.1" y="255.4">23</text>
</g>
<g font-size="2.7" fill="#ff0080">
<text x="28.6" y="40.6">&gt;2914.6P</text>
<text x="28.6" y="42.8">M50x5</text>
<text x="28.6" y="45">T5 O2</text>
<text x="19.9" y="161.7">&gt;2914.7P</text>
<text x="19.9" y="163.9">M50x5</text>
<text x="19.9" y="166.1">T5 O2</text>
</g>
</svg>
